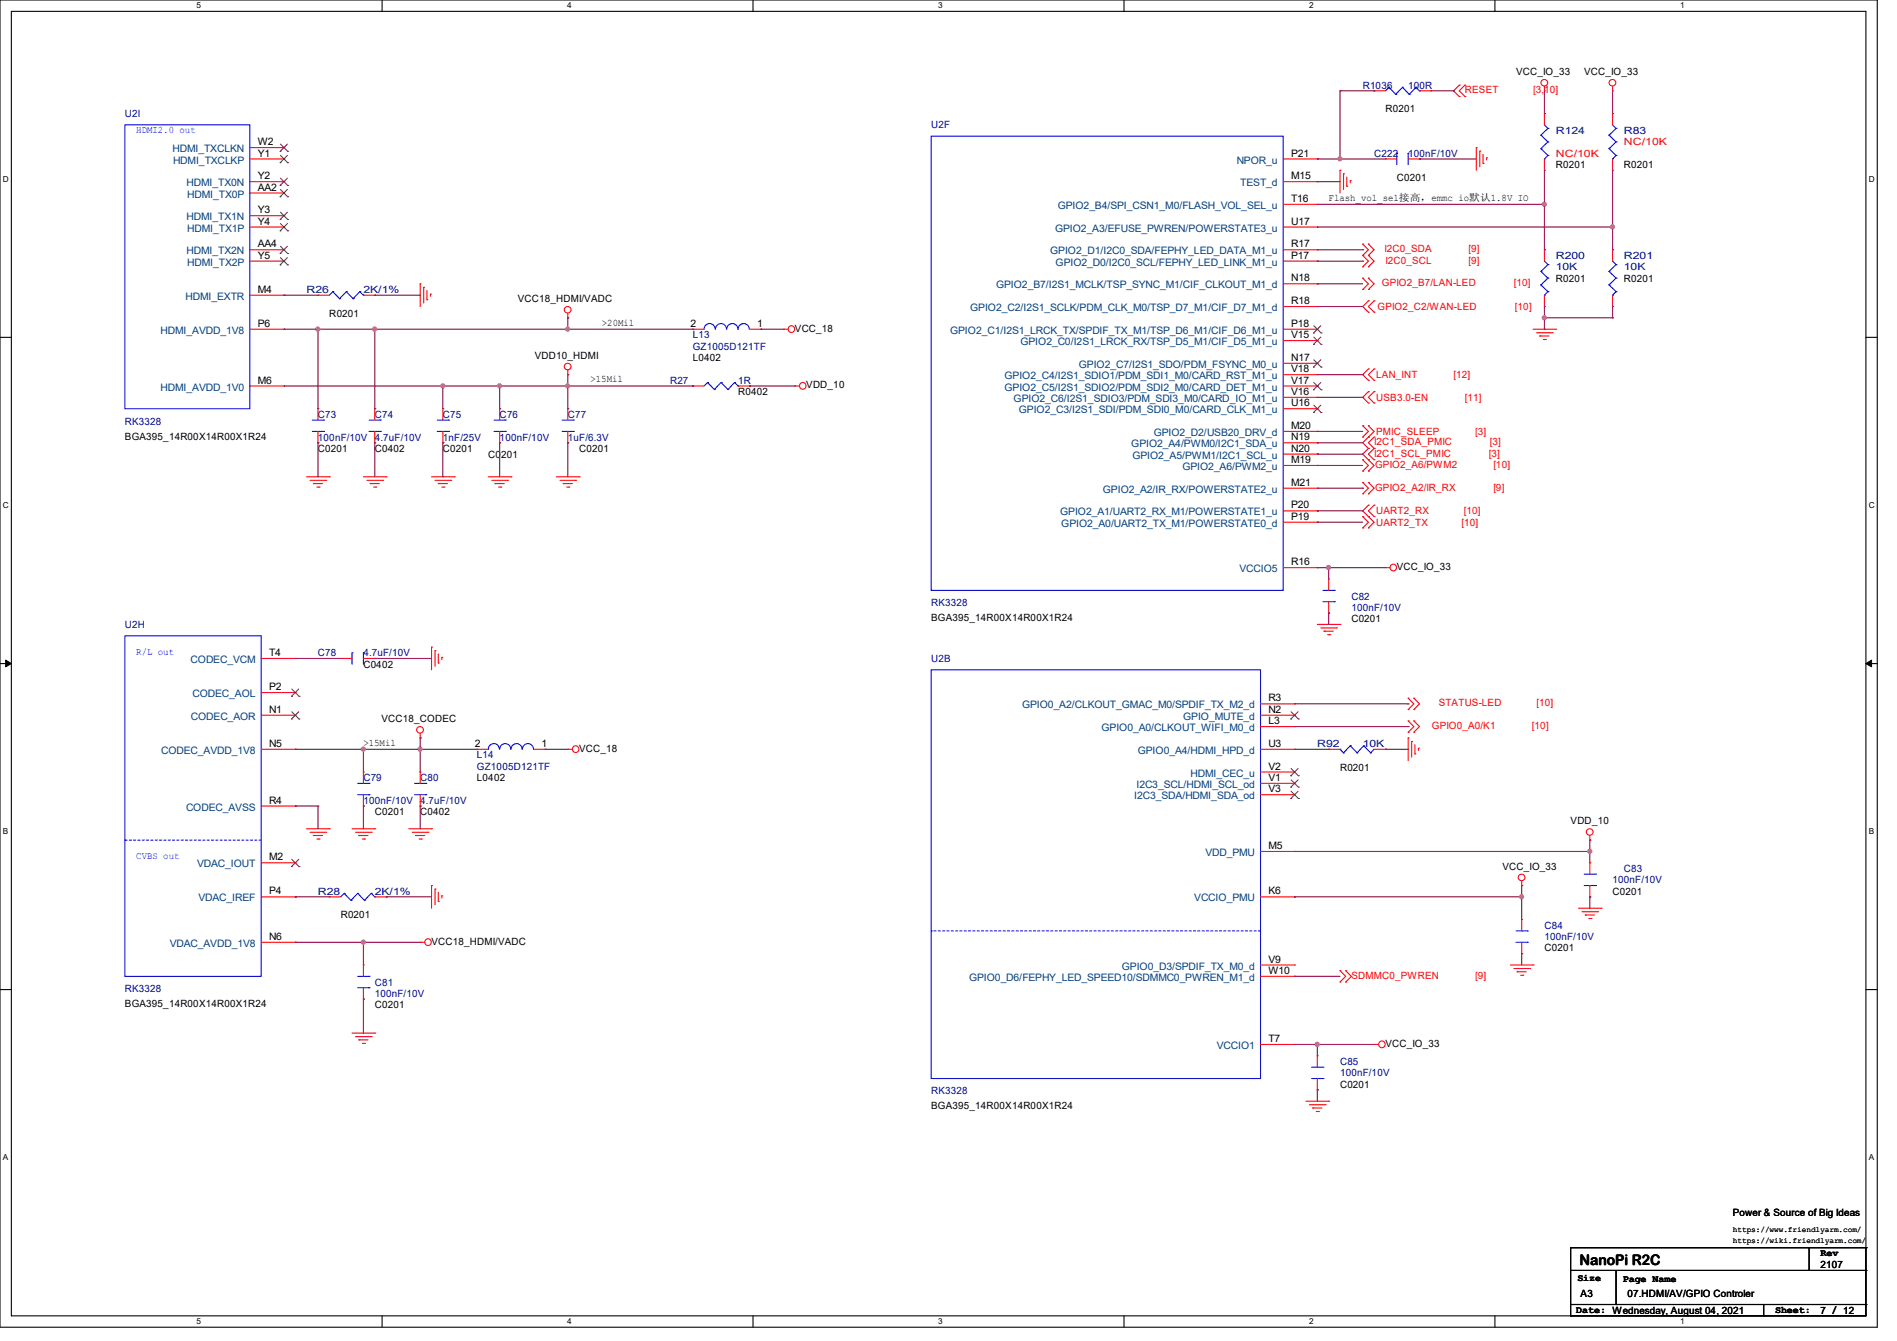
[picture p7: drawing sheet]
<svg xmlns="http://www.w3.org/2000/svg" width="297mm" height="210mm" viewBox="0 0 297 210" stroke-linecap="round" stroke-linejoin="round" font-family="sans-serif">
<path d="M0 0h293.9v207.9h-293.9zM1.8 1.8h290.3v204.3h-290.3z" fill="none" stroke="#000" stroke-width=".17"/>
<g fill="#fff">
<path d="M30.8 .2h.7v1.4h-.7z"/>
<path d="M30.8 206.2h.7v1.4h-.7z"/>
</g>
<path d="M59.8 0v1.8M59.8 206.1v1.8" fill="none" stroke="#000" stroke-width=".17"/>
<g fill="#fff">
<path d="M88.8 .2h.7v1.4h-.7z"/>
<path d="M88.8 206.2h.7v1.4h-.7z"/>
</g>
<path d="M117.9 0v1.8M117.9 206.1v1.8" fill="none" stroke="#000" stroke-width=".17"/>
<g fill="#fff">
<path d="M146.9 .2h.7v1.4h-.7z"/>
<path d="M146.9 206.2h.7v1.4h-.7z"/>
</g>
<path d="M176 0v1.8M176 206.1v1.8" fill="none" stroke="#000" stroke-width=".17"/>
<g fill="#fff">
<path d="M205 .2h.7v1.4h-.7z"/>
<path d="M205 206.2h.7v1.4h-.7z"/>
</g>
<path d="M234.1 0v1.8M234.1 206.1v1.8" fill="none" stroke="#000" stroke-width=".17"/>
<g fill="#fff">
<path d="M263.1 .2h.6v1.4h-.6z"/>
<path d="M263.1 206.2h.6v1.4h-.6z"/>
<path d="M.5 27.3h.9v1.4h-.9z"/>
<path d="M292.6 27.3h.9v1.4h-.9z"/>
<path d="M.5 78.4h.9v1.4h-.9z"/>
<path d="M292.6 78.4h.9v1.4h-.9z"/>
</g>
<path d="M0 52.8h1.8M292.1 52.8h1.8" fill="none" stroke="#000" stroke-width=".17"/>
<g fill="#fff">
<path d="M.5 129.5h.8v1.4h-.8z"/>
<path d="M292.6 129.5h.8v1.4h-.8z"/>
</g>
<path d="M0 103.9h1.8M292.1 103.9h1.8" fill="none" stroke="#000" stroke-width=".17"/>
<path d="M.9 103.4l.9 .5-.9 .5zM292.1 103.9l.9-.5v1z" fill="#000" stroke="#000" stroke-width=".16"/>
<g fill="#fff">
<path d="M.5 180.5h.8v1.4h-.8z"/>
<path d="M292.6 180.5h.8v1.4h-.8z"/>
</g>
<g fill="none" stroke="#000" stroke-width=".17">
<path d="M0 155h1.8M292.1 155h1.8M245.9 195.4h.1M245.9 199h46.2M245.9 195.4v10.7M245.9 195.4h46.2M253 199v5.3M283.3 199h.1M283.3 195.4v3.6M292.1 199h.1M292.1 195.4h.1M292.1 195.4v10.7h-46.2"/>
<path d="M245.9 206.1h.1M245.9 204.3h46.2M253 204.3h.1M256.6 204.3h.1M276.1 206.1h.1M276.1 204.3v1.8M292.1 204.3h.1"/>
</g>
<g fill="none" stroke="#f00" stroke-width=".17">
<path d="M215.1 14.2h.1M215.1 14.2h1.8M222.3 14.2h1.7M224 14.2h.1M228.5 13.3h.1M228.5 15.1h.1M228.5 13.3l-.9 .9 .9 .9M229.4 15.1h.1M229.4 13.3h.1M229.4 13.3l-.9 .9 .9 .9M241.8 14.2h.1M241.8 17.8h.1"/>
<path d="M241.8 13.5v.7M241.8 17.8v1.8M252.5 14.2h.1M252.5 17.8h.1M252.5 13.5v.7M252.5 17.8v1.8M39.1 39.1h5.4M39.1 35.6h5.4M39.1 24.9h5.4M39.1 28.4h5.4M39.1 23.1h5.4M39.1 30.2h5.4"/>
<path d="M39.1 33.8h5.4M44.5 23.1h.1M44.5 24.9h.1M44.5 28.4h.1M44.5 30.2h.1M44.5 33.8h.1M44.5 35.6h.1M44.5 39.1h.1M200.9 39.1h5.3M200.9 35.6h5.3M200.9 32h5.3M200.9 24.9h5.3"/>
<path d="M200.9 28.4h5.3M206.2 39.1h.1M206.2 35.6h.1M206.2 32h.1M206.2 24.9h.1M206.2 28.4h.1M209.8 26.7h.1M209.8 26.7v3.5M210.4 27.2h.1M210.4 27.2v2.5M210.9 29.2h.1M210.9 27.7v1.5"/>
<path d="M211.4 28.3h.1M211.4 28.3v.3M213.4 38.2h.1M213.4 38.2l.8 .9-.8 .9M214.2 38.2h.1M214.2 38.2l.9 .9-.9 .9M216.9 24.9h.1M216.9 24.9h1.8M220.5 24.9h1.8M222.3 24.9h.1M231.1 23.1h.1M231.1 23.1v3.6"/>
<path d="M231.7 23.7h.1M231.7 23.7v2.4M232.2 25.6h.1M232.2 24.2v1.4M232.7 24.7h.1M232.7 24.7v.4M241.8 26.7h.1M241.8 39.1h.1M241.8 24.9v1.8M241.8 39.1v1.8M252.5 39.1h.1M252.5 26.7h.1"/>
<path d="M252.5 24.9v1.8M252.5 39.1v1.8M39.1 51.6h5.4M39.1 40.9h5.4M39.1 46.2h5.4M44.5 40.9h.1M44.5 46.2h.1M44.5 51.6h.1M49.8 46.2h.1M49.8 46.2h1.8M56.9 46.2h1.8M58.7 46.2h.1"/>
<path d="M65.8 44.4h.1M65.8 44.4v3.6M66.3 45h.1M66.3 45v2.5M66.8 46.9h.1M66.8 45.5v1.4M67.4 46.1h.1M67.4 46.1v.3M88.9 58.7h.1M88.9 49.8h.1M88.9 49.1v.7M88.9 58v.7"/>
<path d="M108.5 51.6h.1M108.5 51.6h1.7M117.3 51.6h1.8M119.1 51.6h.1M122.7 51.6h.1M122.7 51.6h.7M200.9 51.6h5.3M200.9 40.9h5.3M200.9 58.7h5.3M200.9 56.9h5.3M200.9 48h5.3M200.9 53.3h5.3"/>
<path d="M200.9 44.4h5.3M206.2 40.9h.1M206.2 58.7h.1M206.2 56.9h.1M206.2 48h.1M206.2 53.3h.1M206.2 51.6h.1M206.2 44.4h.1M213.4 45.3h.1M213.4 43.6h.1M213.4 41.8h.1M213.4 40h.1"/>
<path d="M213.4 43.6l.8 .8-.8 .9M213.4 40l.8 .9-.8 .9M214.2 45.3h.1M214.2 43.6h.1M214.2 47.1h.1M214.2 48.9h.1M214.2 41.8h.1M214.2 40h.1M214.2 57.8h.1M214.2 59.6h.1M214.2 43.6l.9 .8-.9 .9M214.2 47.1l-.8 .9 .8 .9"/>
<path d="M214.2 40l.9 .9-.9 .9M214.2 57.8l-.8 .9 .8 .9M215.1 48.9h.1M215.1 47.1h.1M215.1 59.6h.1M215.1 57.8h.1M215.1 47.1l-.9 .9 .9 .9M215.1 57.8l-.9 .9 .9 .9M240 51.6h3.6M240.6 52.1h2.4M241.1 52.6h.1M241.1 52.6h1.4"/>
<path d="M241.6 53.2h.4M241.8 48h.1M241.8 46.2v1.8M242 53.2h.1M243 52.1h.1M243.6 51.6h.1M252.5 48h.1M252.5 46.2v1.8M39.1 60.5h5.4M44.5 60.5h.1M48 74.7h3.6M48.6 75.2h2.4"/>
<path d="M49.1 75.7h.1M49.1 75.7h1.4M49.6 76.3h.4M49.8 69.3h.1M49.8 64h.1M49.8 64v1.8M49.8 67.6v1.7M50 76.3h.1M51 75.2h.1M51.6 74.7h.1M56.9 74.7h3.6M57.4 75.2h2.5"/>
<path d="M58 75.7h.1M58 75.7h1.4M58.5 76.3h.3M58.7 69.3h.1M58.7 64h.1M58.7 64v1.8M58.7 67.6v1.7M58.8 76.3h.1M59.9 75.2h.1M60.5 74.7h.1M67.6 74.7h3.5M68.1 75.2h2.5"/>
<path d="M68.6 75.7h.1M68.6 75.7h1.5M69.2 76.3h.3M69.3 69.3h.1M69.3 64h.1M69.3 64v1.8M69.3 67.6v1.7M69.5 76.3h.1M70.6 75.2h.1M71.1 74.7h.1M76.5 74.7h3.5M77 75.2h2.5"/>
<path d="M77.5 75.7h.1M77.5 75.7h1.5M78.1 76.3h.3M78.2 69.3h.1M78.2 64h.1M78.2 64v1.8M78.2 67.6v1.7M78.4 76.3h.1M79.5 75.2h.1M80 74.7h.1M87.1 74.7h3.6M87.7 75.2h2.4"/>
<path d="M88.2 75.7h.1M88.2 75.7h1.4M88.7 76.3h.4M88.9 69.3h.1M88.9 64h.1M88.9 64v1.8M88.9 67.6v1.7M89.1 76.3h.1M90.1 75.2h.1M90.7 74.7h.1M108.5 60.5h.1M108.5 60.5h1.7"/>
<path d="M115.6 60.5h1.7M117.3 60.5h.1M124.5 60.5h.1M124.5 60.5h.7M200.9 60.5h5.3M200.9 67.6h5.3M200.9 64h5.3M200.9 62.2h5.3M200.9 72.9h5.3M200.9 71.1h5.3M200.9 69.3h5.3M200.9 76.5h5.3"/>
<path d="M206.2 67.6h.1M206.2 64h.1M206.2 62.2h.1M206.2 60.5h.1M206.2 72.9h.1M206.2 71.1h.1M206.2 69.3h.1M206.2 76.5h.1M213.4 68.5h.1M213.4 66.7h.1M213.4 73.8h.1M213.4 72h.1"/>
<path d="M213.4 77.3h.1M213.4 75.6h.1M213.4 66.7l.8 .9-.8 .9M213.4 72l.8 .9-.8 .9M213.4 75.6l.8 .9-.8 .8M214.2 70.2h.1M214.2 72h.1M214.2 68.5h.1M214.2 79.1h.1M214.2 66.7h.1M214.2 73.8h.1M214.2 61.3h.1"/>
<path d="M214.2 63.1h.1M214.2 77.3h.1M214.2 75.6h.1M214.2 70.2l-.8 .9 1.7 1.8-.9 .9M214.2 66.7l.9 .9-1.7 1.7 .8 .9M214.2 79.1l-.8 .9 1.7 1.8-.9 .9M214.2 61.3l-.8 .9 .8 .9M214.2 75.6l.9 .9-.9 .8M215.1 72h.1M215.1 70.2h.1M215.1 68.5h.1M215.1 79.1h.1"/>
<path d="M215.1 63.1h.1M215.1 61.3h.1M215.1 70.2l-.9 .9 .9 .9M215.1 68.5l-.9 .8 .9 .9M215.1 79.1l-.9 .9 .9 .9M215.1 61.3l-.9 .9 .9 .9M200.9 88.9h5.3M200.9 80h5.3M200.9 81.8h5.3M206.2 80h.1M206.2 81.8h.1M206.2 88.9h.1"/>
<path d="M206.2 97.8h3.6M206.8 98.3h2.5M207.3 98.8h.1M207.3 98.8h1.4M207.9 99.4h.3M208 96h.1M208 90.7h.1M208 90.7v1.8M208 94.2v1.8M208.2 99.4h.1M209.3 98.3h.1M209.8 97.8h.1"/>
<path d="M213.4 82.7h.1M213.4 80.9h.1M213.4 80.9l.8 .9-.8 .9M214.2 80.9h.1M214.2 82.7h.1M215.1 80.9h.1M216.9 88.9h.1M216.9 88.9h.7M40.9 117.3h5.3M40.9 103.1h5.3M40.9 108.5h5.3M40.9 112h5.3"/>
<path d="M46.2 103.1h.1M46.2 108.5h.1M46.2 112h.1M46.2 117.3h.1M53.3 103.1h.1M53.3 103.1h1.8M56.9 103.1h1.8M58.7 103.1h.1M65.8 115.6h.1M65.8 114.9v.7M67.6 101.3h.1M67.6 101.3v3.6"/>
<path d="M68.1 101.9h.1M68.1 101.9v2.5M68.6 103.8h.1M68.6 102.4v1.4M69.2 103h.1M69.2 103v.3M74.7 117.3h.1M74.7 117.3h1.8M83.6 117.3h1.7M85.3 117.3h.1M88.9 117.3h.1M88.9 117.3h.7"/>
<path d="M197.4 117.3h5.3M197.4 112h5.3M197.4 110.2h5.3M197.4 113.8h5.3M202.7 110.2h.1M202.7 112h.1M202.7 113.8h.1M202.7 117.3h.1M208 117.3h.1M208 117.3h1.8M215.1 117.3h1.8M216.9 117.3h.1"/>
<path d="M220.5 115.6h.1M220.5 111.1h.1M220.5 109.3h.1M220.5 112.9h.1M220.5 114.7h.1M220.5 115.6v3.5M220.5 109.3l.9 .9-.9 .9M220.5 112.9l.9 .9-.9 .9M221 116.1h.1M221 116.1v2.5M221.4 111.1h.1M221.4 109.3h.1"/>
<path d="M221.4 112.9h.1M221.4 114.7h.1M221.4 109.3l.9 .9-.9 .9M221.4 112.9l.9 .9-.9 .9M221.5 118.1h.1M221.5 116.6v1.5M222.1 117.2h.1M222.1 117.2v.3M40.9 126.2h5.3M40.9 135.1h5.3M46.2 126.2h.1M46.2 135.1h.1"/>
<path d="M48 129.8h3.6M48.6 130.3h2.4M49.1 130.9h.1M49.1 130.9h1.4M49.6 131.4h.4M50 131.4h.1M51 130.3h.1M51.6 129.8h.1M55.1 129.8h3.6M55.7 130.3h2.4M56.2 130.9h.1M56.2 130.9h1.4"/>
<path d="M56.7 131.4h.4M56.9 126.2h.1M56.9 120.9h.1M56.9 120.9v1.8M56.9 124.5v1.7M57.1 131.4h.1M58.1 130.3h.1M58.7 129.8h.1M64 129.8h3.6M64.6 130.3h2.4M65.1 130.9h.1M65.1 130.9h1.4"/>
<path d="M65.6 131.4h.4M65.8 126.2h.1M65.8 120.9h.1M65.8 120.9v1.8M65.8 124.5v1.7M66 131.4h.1M67 130.3h.1M67.6 138.7h.1M67.6 129.8h.1M67.6 138.7v3.5M68.1 139.2h.1M68.1 139.2v2.5"/>
<path d="M68.6 139.7v1.5M197.4 120.9h5.3M197.4 122.7h5.3M197.4 124.5h5.3M197.4 133.4h5.3M202.7 120.9h.1M202.7 122.7h.1M202.7 124.5h.1M202.7 133.4h.1M238.3 138.7h.1M238.3 138v.7M248.9 131.6h.1"/>
<path d="M248.9 135.1h.1M248.9 130.9v.7M248.9 135.1v1.8M248.9 138.7v1.8M40.9 147.6h5.3M40.9 140.5h5.3M46.2 140.5h.1M46.2 147.6h.1M51.6 140.5h.1M51.6 140.5h1.7M56.9 156.5h.1M56.9 151.1h.1"/>
<path d="M56.9 151.1v1.8M56.9 154.7v1.8M58.7 140.5h1.8M60.5 140.5h.1M65.8 147.6h.1M65.8 147.6h.7M68.6 141.2h.1M69.2 140.3h.1M69.2 140.3v.3M197.4 151.1h5.3M197.4 140.5h5.3M197.4 152.9h5.3"/>
<path d="M202.7 140.5h.1M202.7 151.1h.1M202.7 152.9h.1M209.8 153.8h.1M209.8 152h.1M209.8 152l.9 .9-.9 .9M210.7 153.8h.1M210.7 152h.1M210.7 152l.9 .9-.9 .9M236.5 151.1h3.5M237 151.7h2.5M237.5 152.2h.1"/>
<path d="M237.5 152.2h1.5M238.1 152.7h.3M238.3 149.4h.1M238.3 144h.1M238.3 144v1.8M238.3 147.6v1.8M238.4 152.7h.1M239.5 151.7h.1M240 151.1h.1M247.1 142.2h3.6M247.7 142.8h2.4M248.2 143.3h.1"/>
<path d="M248.2 143.3h1.4M248.8 143.8h.3M248.9 140.5h.1M249.1 143.8h.1M250.1 142.8h.1M250.7 142.2h.1M55.1 161.8h3.6M55.7 162.3h2.4M56.2 162.9h.1M56.2 162.9h1.4M56.7 163.4h.4M57.1 163.4h.1"/>
<path d="M58.1 162.3h.1M58.7 161.8h.1M197.4 163.6h5.3M202.7 163.6h.1M204.5 172.5h3.5M205 173h2.5M205.5 173.5h.1M205.5 173.5h1.5M206.1 174.1h.3M206.2 170.7h.1M206.2 165.4h.1M206.2 165.4v1.7"/>
<path d="M206.2 168.9v1.8M206.4 174.1h.1M207.5 173h.1M208 172.5h.1M215.1 163.6h.1M215.1 163.6h.8"/>
<circle cx="241.8" cy="13" r=".52"/>
<circle cx="252.5" cy="13" r=".52"/>
<circle cx="88.9" cy="48.5" r=".52"/>
<circle cx="88.9" cy="57.4" r=".52"/>
<circle cx="123.9" cy="51.5" r=".52"/>
<circle cx="125.7" cy="60.4" r=".52"/>
<circle cx="218.1" cy="88.9" r=".52"/>
<circle cx="65.8" cy="114.3" r=".52"/>
<circle cx="90.1" cy="117.3" r=".52"/>
<circle cx="238.2" cy="137.4" r=".52"/>
<circle cx="248.9" cy="130.3" r=".52"/>
<circle cx="67" cy="147.6" r=".52"/>
<circle cx="216.4" cy="163.6" r=".52"/>
</g>
<g fill="none" stroke="#00f" stroke-width=".17">
<path d="M19.6 19.6h19.5v44.4h-19.5zM217.5 13.7h.1M217.5 13.7l-.6 .5M217.5 13.7l1 1.1M218.5 14.8h.1M219.6 13.7h.1M219.6 13.7l-1.1 1.1M219.6 13.7l1 1.1M220.6 14.8h.1M221.7 13.7h.1M221.7 13.7l-1.1 1.1M221.7 13.7l.6 .5"/>
<path d="M222.3 14.2h.1M241.8 19.6l.6 .5M252.5 19.6l.5 .5M145.8 21.3h55.1v71.2h-55.1zM218.7 24h.1M218.7 24v1.8M220.5 24h.1M220.5 24v1.8M241.3 21.2h.1M241.3 23.3h.1M241.3 21.2l1.1 1M241.3 23.3l1.1 1"/>
<path d="M241.8 24.9h.1M242.4 20.1h.1M242.4 22.2h.1M242.4 24.3h.1M242.4 20.1l-1.1 1.1M242.4 22.2l-1.1 1.1M242.4 24.3l-.6 .6M251.9 21.2h.1M251.9 23.3h.1M251.9 21.2l1.1 1M251.9 23.3l1.1 1M252.5 24.9h.1"/>
<path d="M253 20.1h.1M253 22.2h.1M253 24.3h.1M253 20.1l-1.1 1.1M253 22.2l-1.1 1.1M253 24.3l-.5 .6M52.1 45.7h.1M52.1 45.7l-.5 .5M52.1 45.7l1.1 1.1M53.2 46.8h.1M54.2 45.7h.1M54.2 45.7l-1 1.1"/>
<path d="M54.2 45.7l1.1 1.1M55.3 46.8h.1M56.3 45.7h.1M56.3 45.7l-1 1.1M56.3 45.7l.6 .5M56.9 46.2h.1M110.2 51.6a.87 .87 0 0 1 .9-.9 .87 .87 0 0 1 .9 .9M110.8 59.9h.1M110.8 59.9l-.6 .6M110.8 59.9l1 1.1M112 51.6a.87 .87 0 0 1 .9-.9 .87 .87 0 0 1 .8 .9M112.9 59.9h.1"/>
<path d="M112.9 59.9l-1.1 1.1M112.9 59.9l1.1 1.1M113.8 51.6a.87 .87 0 0 1 .9-.9 .87 .87 0 0 1 .8 .9M115 59.9h.1M115 59.9l-1 1.1M115 59.9l.6 .6M115.6 51.6a.87 .87 0 0 1 .8-.9 .87 .87 0 0 1 .9 .9M241.3 42.5h.1M241.3 44.6h.1M241.3 42.5l1.1 1.1M241.3 44.6l1.1 1.1M241.8 46.2h.1"/>
<path d="M241.8 40.9l.6 .5M242.4 41.4h.1M242.4 43.6h.1M242.4 45.7h.1M242.4 41.4l-1.1 1.1M242.4 43.6l-1.1 1M242.4 45.7l-.6 .5M251.9 42.5h.1M251.9 44.6h.1M251.9 42.5l1.1 1.1M251.9 44.6l1.1 1.1M252.5 46.2h.1"/>
<path d="M252.5 40.9l.5 .5M253 41.4h.1M253 43.6h.1M253 45.7h.1M253 41.4l-1.1 1.1M253 43.6l-1.1 1M253 45.7l-.5 .5M48.9 67.6h1.8M48.9 65.8h1.8M50.7 67.6h.1M50.7 65.8h.1M57.8 67.6h1.8"/>
<path d="M57.8 65.8h1.8M59.6 67.6h.1M59.6 65.8h.1M68.5 67.6h1.7M68.5 65.8h1.7M70.2 67.6h.1M70.2 65.8h.1M77.3 67.6h1.8M77.3 65.8h1.8M79.1 67.6h.1M79.1 65.8h.1M88 67.6h1.8"/>
<path d="M88 65.8h1.8M89.8 67.6h.1M89.8 65.8h.1M111.8 61h.1M114 61h.1M115.6 60.5h.1M19.6 99.6h21.3v53.3h-21.3zM207.1 94.2h1.8M207.1 92.5h1.8M208.9 94.2h.1M208.9 92.5h.1M55.1 102.2h.1"/>
<path d="M55.1 102.2v1.8M56.9 102.2h.1M56.9 102.2v1.8M76.5 117.3a.87 .87 0 0 1 .8-.8 .87 .87 0 0 1 .9 .8M78.2 117.3a.87 .87 0 0 1 .9-.8 .87 .87 0 0 1 .9 .8M80 117.3a.87 .87 0 0 1 .9-.8 .87 .87 0 0 1 .8 .8M81.8 117.3a.87 .87 0 0 1 .9-.8 .87 .87 0 0 1 .8 .8M145.8 104.9h51.6v64h-51.6zM209.8 117.3h.1M209.8 117.3l.6 .6M210.4 117.9h.1M211.4 116.8h.1"/>
<path d="M211.4 116.8l1.1 1.1M211.4 116.8l-1 1.1M212.5 117.9h.1M213.5 116.8h.1M213.5 116.8l1.1 1.1M213.5 116.8l-1 1.1M214.6 117.9h.1M215.1 117.3l-.5 .6M53.9 139.9h.1M53.9 139.9l-.6 .6M53.9 139.9l1 1.1M56 139.9h.1"/>
<path d="M56 139.9l-1.1 1.1M56 139.9l1.1 1.1M56 124.5h1.8M56 122.7h1.8M57.8 124.5h.1M57.8 122.7h.1M58.1 139.9h.1M58.1 139.9l-1 1.1M58.1 139.9l.6 .6M64.9 124.5h1.8M64.9 122.7h1.8M66.7 124.5h.1"/>
<path d="M66.7 122.7h.1M248 138.7h1.8M248 136.9h1.8M249.8 138.7h.1M249.8 136.9h.1M54.9 141h.1M56 154.7h1.8M56 152.9h1.8M57.1 141h.1M57.8 154.7h.1M57.8 152.9h.1M58.7 140.5h.1"/>
<path d="M237.4 147.6h1.7M237.4 145.8h1.7M239.1 147.6h.1M239.1 145.8h.1M205.4 168.9h1.7M205.4 167.1h1.7M207.1 168.9h.1M207.1 167.1h.1"/>
</g>
<g fill="none" stroke="#7f3f00" stroke-width=".16">
<path d="M43.9 23.7h.1M43.9 25.5h.1M43.9 29h.1M43.9 30.8h.1M43.9 34.4h.1M43.9 36.2h.1M43.9 39.7h.1M43.9 22.6l1.1 1.1M43.9 24.3l1.1 1.2M43.9 27.9l1.1 1.1M43.9 29.7l1.1 1.1M43.9 33.2l1.1 1.2"/>
<path d="M43.9 35l1.1 1.2M43.9 38.6l1.1 1.1M45 22.6l-1.1 1.1M45 24.3l-1.1 1.2M45 27.9l-1.1 1.1M45 29.7l-1.1 1.1M45 33.2l-1.1 1.2M45 35l-1.1 1.2M45 38.6l-1.1 1.1M45 23.7h.1M45 25.5h.1M45 29h.1"/>
<path d="M45 30.8h.1M45 34.4h.1M45 36.2h.1M45 39.7h.1M43.9 41.5h.1M43.9 40.3l1.1 1.2M45 40.3l-1.1 1.2M45 41.5h.1M205.7 57.5h.1M205.7 53.9h.1M205.7 52.2h.1M205.7 59.9l1.1 1.1"/>
<path d="M205.7 56.3l1.1 1.2M205.7 52.8l1.1 1.1M205.7 51l1.1 1.2M206.8 59.9l-1.1 1.1M206.8 56.3l-1.1 1.2M206.8 52.8l-1.1 1.1M206.8 51l-1.1 1.2M206.8 57.5h.1M206.8 53.9h.1M206.8 52.2h.1M205.7 64.6h.1M205.7 61h.1"/>
<path d="M205.7 63.5l1.1 1.1M206.8 63.5l-1.1 1.1M206.8 64.6h.1M206.8 61h.1M45.6 109.1h.1M45.6 112.6h.1M45.7 107.9l1.1 1.2M45.7 111.5l1.1 1.1M46.8 107.9l-1.2 1.2M46.8 111.5l-1.2 1.1M46.8 109.1h.1M46.8 112.6h.1"/>
<path d="M202.1 112.6h.1M202.1 111.5l1.2 1.1M203.2 111.5l-1.1 1.1M203.3 112.6h.1M45.6 135.7h.1M45.7 134.6l1.1 1.1M46.8 134.6l-1.2 1.1M46.8 135.7h.1M202.1 121.5h.1M202.1 123.3h.1M202.1 125.1h.1M202.1 120.4l1.2 1.1"/>
<path d="M202.1 122.1l1.2 1.2M202.1 123.9l1.2 1.2M203.2 120.4l-1.1 1.1M203.2 122.1l-1.1 1.2M203.2 123.9l-1.1 1.2M203.3 121.5h.1M203.3 123.3h.1M203.3 125.1h.1"/>
</g>
<path d="M19.6 131.6h.1M40.9 131.6h-21.3M145.8 145.8h.1M197.4 145.8h-51.6" fill="none" stroke="#00f" stroke-width=".17" stroke-dasharray=".3 .3"/>
<g fill="none" stroke="#7f003f" stroke-width=".17">
<path d="M209.8 14.2h.1M209.8 14.2h5.3M209.8 14.2v10.7M215.1 14.2h.1M224 14.2h3.6M227.6 14.2h.1M241.8 17.8h.1M241.8 14.2v3.6M252.5 17.8h.1M252.5 14.2v3.6M206.2 28.4h.1M206.2 24.9h.1"/>
<path d="M206.2 24.9h10.7M206.2 28.4h3.6M206.2 32h35.6M206.2 35.6h46.3M206.2 39.1h7.2M209.8 24.9h.1M213.4 39.1h.1M222.3 24.9h.1M222.3 24.9h8.8M241.8 32h.1M241.8 39.1h.1M241.8 26.7v12.4"/>
<path d="M252.5 35.6h.1M252.5 39.1h.1M252.5 26.7v12.4M44.5 51.6h.1M44.5 46.2h.1M44.5 51.6h64M44.5 46.2h5.3M49.8 51.6h.1M49.8 51.6v12.4M58.7 46.2h.1M58.7 51.6h.1M58.7 51.6v12.4"/>
<path d="M58.7 46.2h7.1M88.9 49.8h.1M88.9 58.7h.1M88.9 49.8v1.8M88.9 58.7v5.3M108.5 51.6h.1M119.1 51.6h.1M119.1 51.6h3.6M206.2 48h.1M206.2 44.4h.1M206.2 48h7.2M206.2 44.4h7.2"/>
<path d="M206.2 40.9h7.2M206.2 58.7h7.2M213.4 40.9h.1M213.4 58.7h.1M241.8 49.8h.1M241.8 51.6h.1M241.8 48v3.6M241.8 49.8h10.7M252.5 49.8h.1M252.5 48v1.8M44.5 60.5h64M49.8 69.3h.1"/>
<path d="M49.8 69.3v5.4M58.7 64h.1M58.7 69.3h.1M58.7 69.3v5.4M69.3 69.3h.1M69.3 60.5h.1M69.3 60.5v3.5M69.3 69.3v5.4M78.2 69.3h.1M78.2 60.5h.1M78.2 64h.1M78.2 60.5v3.5"/>
<path d="M78.2 69.3v5.4M88.9 69.3h.1M88.9 60.5h.1M88.9 64h.1M88.9 69.3v5.4M108.5 60.5h.1M117.3 60.5h.1M117.3 60.5h7.2M206.2 72.9h.1M206.2 69.3h.1M206.2 71.1h.1M206.2 67.6h.1"/>
<path d="M206.2 72.9h7.2M206.2 69.3h7.2M206.2 71.1h7.2M206.2 67.6h7.2M206.2 62.2h7.2M206.2 76.5h7.2M213.4 62.2h.1M213.4 76.5h.1M206.2 88.9h.1M206.2 80h.1M206.2 81.8h.1M206.2 88.9h10.7"/>
<path d="M206.2 80h7.2M206.2 81.8h7.2M208 96h.1M208 88.9h.1M208 88.9v1.8M208 96v1.8M46.2 117.3h.1M46.2 103.1h.1M46.2 117.3h28.5M46.2 103.1h7.1M56.9 117.3h.1M56.9 117.3v3.6"/>
<path d="M58.7 103.1h.1M58.7 103.1h8.9M65.8 117.3h.1M65.8 115.6h.1M65.8 115.6v5.3M85.3 117.3h.1M85.3 117.3h3.6M202.7 117.3h5.3M202.7 110.2h17.8M202.7 113.8h17.8M208 117.3h.1M216.9 117.3h.1"/>
<path d="M216.9 117.3h3.6M220.5 110.2h.1M220.5 113.8h.1M46.2 126.2h.1M46.2 126.2h3.6M49.8 126.2h.1M49.8 126.2v3.6M56.9 126.2h.1M56.9 126.2v3.6M65.8 126.2h.1M65.8 126.2v3.6M202.7 133.4h.1"/>
<path d="M202.7 133.4h46.2M238.3 138.7h.1M238.3 138.7v5.3M248.9 133.4h.1M248.9 131.6h.1M248.9 131.6v3.5M46.2 140.5h.1M46.2 147.6h.1M46.2 140.5h5.4M46.2 147.6h19.6M56.9 156.5h.1M56.9 147.6h.1"/>
<path d="M56.9 147.6v3.5M56.9 156.5v5.3M60.5 140.5h.1M60.5 140.5h7.1M202.7 140.5h.1M202.7 152.9h.1M202.7 140.5h35.6M202.7 152.9h7.1M238.3 140.5h.1M238.3 149.4h.1M238.3 149.4v1.7M248.9 140.5h.1"/>
<path d="M248.9 140.5v1.7M202.7 163.6h.1M202.7 163.6h12.4M206.2 163.6h.1M206.2 170.7h.1M206.2 163.6v1.8M206.2 170.7v1.8"/>
</g>
<g fill="#f0f" stroke="#f0f" stroke-width=".17">
<circle cx="88.9" cy="60.4" r=".32"/>
<circle cx="69.3" cy="60.4" r=".32"/>
<circle cx="78.2" cy="60.4" r=".32"/>
<circle cx="49.8" cy="51.5" r=".32"/>
<circle cx="88.9" cy="51.5" r=".32"/>
<circle cx="58.7" cy="51.5" r=".32"/>
<circle cx="65.8" cy="117.3" r=".32"/>
<circle cx="56.9" cy="117.3" r=".32"/>
<circle cx="56.9" cy="147.6" r=".32"/>
<circle cx="208" cy="88.9" r=".32"/>
<circle cx="209.8" cy="24.9" r=".32"/>
<circle cx="248.9" cy="133.3" r=".32"/>
<circle cx="238.2" cy="140.4" r=".32"/>
<circle cx="206.2" cy="163.6" r=".32"/>
<circle cx="241.8" cy="32" r=".32"/>
<circle cx="252.5" cy="35.5" r=".32"/>
<circle cx="241.8" cy="49.8" r=".32"/>
</g>
<text font-size="2.3" x="247.3" y="198.1">NanoPi R2C</text>
<g font-size="1.6">
<text x="237.4" y="11.8">VCC_IO_33</text>
<text x="248" y="11.8">VCC_IO_33</text>
<text x="216.9" y="17.6">R0201</text>
<text x="40.3" y="22.7">W2</text>
<text x="40.3" y="24.5">Y1</text>
<text x="40.3" y="28.1">Y2</text>
<text x="40.3" y="29.8">AA2</text>
<text x="202.1" y="24.5">P21</text>
<text x="202.1" y="28.1">M15</text>
<text x="218.7" y="28.3">C0201</text>
<text x="243.6" y="26.3">R0201</text>
<text x="254.3" y="26.3">R0201</text>
<text x="40.3" y="33.4">Y3</text>
<text x="40.3" y="35.2">Y4</text>
<text x="202.1" y="35.2">U17</text>
<text x="202.1" y="31.6">T16</text>
<text x="208" y="31.5">Flash_vol_sel接高，emmc io默认1.8V IO</text>
<text x="40.3" y="38.7">AA4</text>
<text x="40.3" y="40.5">Y5</text>
<text x="202.1" y="38.7">R17</text>
<text x="202.1" y="40.5">P17</text>
<text x="40.3" y="45.8">M4</text>
<text x="81.1" y="47.3">VCC18_HDMI/VADC</text>
<text x="202.1" y="47.6">R18</text>
<text x="202.1" y="44.1">N18</text>
<text x="243.6" y="44.1">R0201</text>
<text x="254.3" y="44.1">R0201</text>
<text x="40.3" y="51.2">P6</text>
<text x="51.6" y="49.6">R0201</text>
<text x="94.2" y="51">&gt;20Mil</text>
<text x="108.1" y="51.2">2</text>
<text x="118.6" y="51.2">1</text>
<text x="124.5" y="51.9">VCC_18</text>
<text x="202.1" y="53">V15</text>
<text x="202.1" y="51.2">P18</text>
<text x="83.7" y="56.2">VDD10_HDMI</text>
<text x="92.5" y="59.9">&gt;15Mil</text>
<text x="108.5" y="56.6">L0402</text>
<text x="202.1" y="58.3">V18</text>
<text x="202.1" y="56.5">N17</text>
<text x="40.3" y="60.1">M6</text>
<text x="115.6" y="61.9">R0402</text>
<text x="126.2" y="60.8">VDD_10</text>
<text x="202.1" y="63.6">U16</text>
<text x="202.1" y="61.8">V16</text>
<text x="202.1" y="60.1">V17</text>
<text x="19.6" y="68.8">BGA395_14R00X14R00X1R24</text>
<text x="49.8" y="70.8">C0201</text>
<text x="58.7" y="70.8">C0402</text>
<text x="69.3" y="70.8">C0201</text>
<text x="76.5" y="71.7">C0201</text>
<text x="90.7" y="70.8">C0201</text>
<text x="202.1" y="67.2">M20</text>
<text x="202.1" y="70.7">N20</text>
<text x="202.1" y="69">N19</text>
<text x="202.1" y="72.5">M19</text>
<text x="202.1" y="76.1">M21</text>
<text x="202.1" y="79.6">P20</text>
<text x="202.1" y="81.4">P19</text>
<text x="202.1" y="88.5">R16</text>
<text x="218.7" y="89.3">VCC_IO_33</text>
<text x="145.8" y="97.3">BGA395_14R00X14R00X1R24</text>
<text x="211.6" y="97.4">C0201</text>
<text x="42.1" y="102.7">T4</text>
<text x="56.9" y="104.6">C0402</text>
<text x="42.1" y="108.1">P2</text>
<text x="42.1" y="111.6">N1</text>
<text x="59.7" y="113.1">VCC18_CODEC</text>
<text x="198.6" y="109.9">R3</text>
<text x="198.6" y="111.6">N2</text>
<text x="198.6" y="113.4">L3</text>
<text x="42.1" y="117">N5</text>
<text x="56.9" y="116.8">&gt;15Mil</text>
<text x="74.3" y="117">2</text>
<text x="84.8" y="117">1</text>
<text x="90.7" y="117.7">VCC_18</text>
<text x="198.6" y="117">U3</text>
<text x="42.1" y="125.9">R4</text>
<text x="74.7" y="122.3">L0402</text>
<text x="198.6" y="120.5">V2</text>
<text x="198.6" y="122.3">V1</text>
<text x="198.6" y="124.1">V3</text>
<text x="209.8" y="120.7">R0201</text>
<text x="58.7" y="127.7">C0201</text>
<text x="65.8" y="127.7">C0402</text>
<text x="245.9" y="129.1">VDD_10</text>
<text x="42.1" y="134.7">M2</text>
<text x="198.6" y="133">M5</text>
<text x="235.2" y="136.2">VCC_IO_33</text>
<text x="42.1" y="140.1">P4</text>
<text x="53.3" y="143.8">R0201</text>
<text x="198.6" y="140.1">K6</text>
<text x="252.5" y="140.1">C0201</text>
<text x="42.1" y="147.2">N6</text>
<text x="67.6" y="148">VCC18_HDMI/VADC</text>
<text x="241.8" y="149">C0201</text>
<text x="198.6" y="150.8">V9</text>
<text x="198.6" y="152.5">W10</text>
<text x="19.6" y="157.7">BGA395_14R00X14R00X1R24</text>
<text x="58.7" y="157.9">C0201</text>
<text x="198.6" y="163.2">T7</text>
<text x="216.9" y="164">VCC_IO_33</text>
<text x="145.8" y="173.7">BGA395_14R00X14R00X1R24</text>
<text x="209.8" y="170.3">C0201</text>
<text x="271.3" y="190.5">Power &amp; Source of Big Ideas</text>
<text x="285" y="196.7">Rev</text>
<text x="247" y="200.6">Size</text>
<text x="247.5" y="203.1">A3</text>
<text x="254.1" y="200.7">Page Name</text>
<text x="254.8" y="203.1">07.HDMI/AV/GPIO Controler</text>
<text x="285" y="198.6">2107</text>
<text x="246.8" y="205.6">Date: Wednesday, August 04, 2021</text>
<text x="277.9" y="205.6">Sheet:</text>
<text x="285" y="205.7">7 / 12</text>
</g>
<g font-size="1.6" fill="#00007f">
<text x="213.4" y="13.9">R1036</text>
<text x="220.5" y="13.9">100R</text>
<text x="19.6" y="18.3">U2I</text>
<text x="145.8" y="20.1">U2F</text>
<text x="243.6" y="21">R124</text>
<text x="254.3" y="21">R83</text>
<text x="215.1" y="24.6">C222</text>
<text x="220.5" y="24.6">100nF/10V</text>
<text x="243.6" y="40.6">R200</text>
<text x="254.3" y="40.6">R201</text>
<text x="48" y="45.9">R26</text>
<text x="56.9" y="45.9">2K/1%</text>
<text x="243.6" y="42.3">10K</text>
<text x="254.3" y="42.3">10K</text>
<text x="108.5" y="53">L13</text>
<text x="108.5" y="54.8">GZ1005D121TF</text>
<text x="49.8" y="65.4">C73</text>
<text x="58.7" y="65.4">C74</text>
<text x="69.3" y="65.4">C75</text>
<text x="78.2" y="65.4">C76</text>
<text x="88.9" y="65.4">C77</text>
<text x="104.9" y="60.1">R27</text>
<text x="115.6" y="60.1">1R</text>
<text x="19.6" y="66.5">RK3328</text>
<text x="49.8" y="69">100nF/10V</text>
<text x="58.7" y="69">4.7uF/10V</text>
<text x="69.3" y="69">1nF/25V</text>
<text x="78.2" y="69">100nF/10V</text>
<text x="88.9" y="69">1uF/6.3V</text>
<text x="145.8" y="95">RK3328</text>
<text x="211.6" y="93.9">C82</text>
<text x="211.6" y="95.7">100nF/10V</text>
<text x="19.6" y="98.3">U2H</text>
<text x="49.8" y="102.8">C78</text>
<text x="56.9" y="102.8">4.7uF/10V</text>
<text x="145.8" y="103.7">U2B</text>
<text x="74.7" y="118.8">L14</text>
<text x="206.2" y="117">R92</text>
<text x="213.4" y="117">10K</text>
<text x="56.9" y="122.3">C79</text>
<text x="56.9" y="125.9">100nF/10V</text>
<text x="65.8" y="122.3">C80</text>
<text x="65.8" y="125.9">4.7uF/10V</text>
<text x="74.7" y="120.6">GZ1005D121TF</text>
<text x="254.3" y="136.6">C83</text>
<text x="49.8" y="140.1">R28</text>
<text x="58.7" y="140.1">2K/1%</text>
<text x="252.5" y="138.3">100nF/10V</text>
<text x="241.8" y="145.5">C84</text>
<text x="241.8" y="147.2">100nF/10V</text>
<text x="19.6" y="155.4">RK3328</text>
<text x="58.7" y="154.3">C81</text>
<text x="58.7" y="156.1">100nF/10V</text>
<text x="209.8" y="166.8">C85</text>
<text x="145.8" y="171.4">RK3328</text>
<text x="209.8" y="168.6">100nF/10V</text>
</g>
<g font-size="1.6" fill="#f00">
<text x="229.4" y="14.6">RESET</text>
<text x="240" y="14.6">[3,10]</text>
<text x="254.3" y="22.8">NC/10K</text>
<text x="243.6" y="24.6">NC/10K</text>
<text x="216.7" y="39.5">I2C0_SDA</text>
<text x="216.9" y="41.3">I2C0_SCL</text>
<text x="229.9" y="39.5">[9]</text>
<text x="229.9" y="41.3">[9]</text>
<text x="216.4" y="44.8">GPIO2_B7/LAN-LED</text>
<text x="237" y="44.8">[10]</text>
<text x="215.7" y="48.6">GPIO2_C2/WAN-LED</text>
<text x="237.2" y="48.6">[10]</text>
<text x="215.5" y="59.2">LAN_INT</text>
<text x="227.6" y="59.2">[12]</text>
<text x="215.5" y="62.8">USB3.0-EN</text>
<text x="229.4" y="62.8">[11]</text>
<text x="215.1" y="71.5">I2C1_SCL_PMIC</text>
<text x="215.1" y="69.7">I2C1_SDA_PMIC</text>
<text x="215.5" y="68.1">PMIC_SLEEP</text>
<text x="231" y="68.1">[3]</text>
<text x="233.1" y="71.5">[3]</text>
<text x="233.3" y="69.7">[3]</text>
<text x="215.3" y="73.3">GPIO2_A6/PWM2</text>
<text x="215.3" y="76.8">GPIO2_A2/IR_RX</text>
<text x="233.8" y="76.8">[9]</text>
<text x="233.8" y="73.3">[10]</text>
<text x="215.5" y="80.6">UART2_RX</text>
<text x="215.5" y="82.3">UART2_TX</text>
<text x="228.8" y="82.3">[10]</text>
<text x="229.2" y="80.6">[10]</text>
<text x="225.3" y="110.6">STATUS-LED</text>
<text x="240.6" y="110.6">[10]</text>
<text x="224.2" y="114.2">GPIO0_A0/K1</text>
<text x="239.9" y="114.2">[10]</text>
<text x="211.6" y="153.3">SDMMC0_PWREN</text>
<text x="231" y="153.3">[9]</text>
</g>
<g font-size="1.6" fill="#00f">
<text x="21.3" y="20.8">HDMI2.0 out</text>
<text x="21.3" y="102.6">R/L out</text>
<text x="21.3" y="134.6">CVBS out</text>
</g>
<g font-size="1.6" fill="#003f7f">
<text x="27" y="23.8">HDMI_TXCLKN</text>
<text x="27.1" y="25.6">HDMI_TXCLKP</text>
<text x="29.2" y="29.2">HDMI_TX0N</text>
<text x="193.6" y="25.6">NPOR_u</text>
<text x="194.2" y="29.2">TEST_d</text>
<text x="29.2" y="34.5">HDMI_TX1N</text>
<text x="29.3" y="30.9">HDMI_TX0P</text>
<text x="165.6" y="32.7">GPIO2_B4/SPI_CSN1_M0/FLASH_VOL_SEL_u</text>
<text x="29.2" y="39.8">HDMI_TX2N</text>
<text x="29.3" y="36.3">HDMI_TX1P</text>
<text x="29.3" y="41.6">HDMI_TX2P</text>
<text x="164.4" y="39.8">GPIO2_D1/I2C0_SDA/FEPHY_LED_DATA_M1_u</text>
<text x="165.2" y="36.3">GPIO2_A3/EFUSE_PWREN/POWERSTATE3_u</text>
<text x="165.3" y="41.6">GPIO2_D0/I2C0_SCL/FEPHY_LED_LINK_M1_u</text>
<text x="29" y="46.9">HDMI_EXTR</text>
<text x="156" y="45.2">GPIO2_B7/I2S1_MCLK/TSP_SYNC_M1/CIF_CLKOUT_M1_d</text>
<text x="25.1" y="52.3">HDMI_AVDD_1V8</text>
<text x="148.8" y="52.3">GPIO2_C1/I2S1_LRCK_TX/SPDIF_TX_M1/TSP_D6_M1/CIF_D6_M1_u</text>
<text x="151.9" y="48.7">GPIO2_C2/I2S1_SCLK/PDM_CLK_M0/TSP_D7_M1/CIF_D7_M1_d</text>
<text x="157.3" y="59.4">GPIO2_C4/I2S1_SDIO1/PDM_SDI1_M0/CARD_RST_M1_u</text>
<text x="159.8" y="54.1">GPIO2_C0/I2S1_LRCK_RX/TSP_D5_M1/CIF_D5_M1_u</text>
<text x="168.9" y="57.6">GPIO2_C7/I2S1_SDO/PDM_FSYNC_M0_u</text>
<text x="25.1" y="61.2">HDMI_AVDD_1V0</text>
<text x="157.3" y="61.2">GPIO2_C5/I2S1_SDIO2/PDM_SDI2_M0/CARD_DET_M1_u</text>
<text x="158.7" y="63">GPIO2_C6/I2S1_SDIO3/PDM_SDI3_M0/CARD_IO_M1_u</text>
<text x="159.5" y="64.7">GPIO2_C3/I2S1_SDI/PDM_SDI0_M0/CARD_CLK_M1_u</text>
<text x="177.1" y="70.1">GPIO2_A4/PWM0/I2C1_SDA_u</text>
<text x="177.3" y="71.8">GPIO2_A5/PWM1/I2C1_SCL_u</text>
<text x="180.6" y="68.3">GPIO2_D2/USB20_DRV_d</text>
<text x="172.7" y="77.2">GPIO2_A2/IR_RX/POWERSTATE2_u</text>
<text x="185.1" y="73.6">GPIO2_A6/PWM2_u</text>
<text x="166" y="80.7">GPIO2_A1/UART2_RX_M1/POWERSTATE1_u</text>
<text x="166.2" y="82.5">GPIO2_A0/UART2_TX_M1/POWERSTATE0_d</text>
<text x="194.1" y="89.6">VCCIO5</text>
<text x="29.8" y="103.8">CODEC_VCM</text>
<text x="29.9" y="112.7">CODEC_AOR</text>
<text x="30.1" y="109.2">CODEC_AOL</text>
<text x="160" y="111">GPIO0_A2/CLKOUT_GMAC_M0/SPDIF_TX_M2_d</text>
<text x="185.2" y="112.7">GPIO_MUTE_d</text>
<text x="25.2" y="118.1">CODEC_AVDD_1V8</text>
<text x="172.5" y="114.5">GPIO0_A0/CLKOUT_WIFI_M0_d</text>
<text x="178.1" y="118.1">GPIO0_A4/HDMI_HPD_d</text>
<text x="177.6" y="125.2">I2C3_SDA/HDMI_SDA_od</text>
<text x="177.9" y="123.4">I2C3_SCL/HDMI_SCL_od</text>
<text x="186.4" y="121.6">HDMI_CEC_u</text>
<text x="29.1" y="127">CODEC_AVSS</text>
<text x="30.9" y="135.8">VDAC_IOUT</text>
<text x="188.7" y="134.1">VDD_PMU</text>
<text x="31.1" y="141.2">VDAC_IREF</text>
<text x="187" y="141.2">VCCIO_PMU</text>
<text x="26.6" y="148.3">VDAC_AVDD_1V8</text>
<text x="151.7" y="153.6">GPIO0_D6/FEPHY_LED_SPEED10/SDMMC0_PWREN_M1_d</text>
<text x="175.6" y="151.9">GPIO0_D3/SPDIF_TX_M0_d</text>
<text x="190.5" y="164.3">VCCIO1</text>
</g>
<g font-size="1.3">
<text x="30.8" y="1.3">5</text>
<text x="88.8" y="1.3">4</text>
<text x="146.9" y="1.3">3</text>
<text x="205" y="1.3">2</text>
<text x="263.1" y="1.3">1</text>
<text x=".5" y="28.4">D</text>
<text x="292.6" y="28.4">D</text>
<text x=".5" y="79.5">C</text>
<text x="292.6" y="79.5">C</text>
<text x=".5" y="130.6">B</text>
<text x="292.6" y="130.6">B</text>
<text x=".5" y="181.7">A</text>
<text x="292.6" y="181.7">A</text>
<text x="30.8" y="207.4">5</text>
<text x="88.8" y="207.4">4</text>
<text x="146.9" y="207.4">3</text>
<text x="205" y="207.4">2</text>
<text x="263.1" y="207.4">1</text>
</g>
<g font-size="1.2">
<text x="271.3" y="194.6">https://wiki.friendlyarm.com/</text>
<text x="271.3" y="192.9">https://www.friendlyarm.com/</text>
</g>
</svg>
